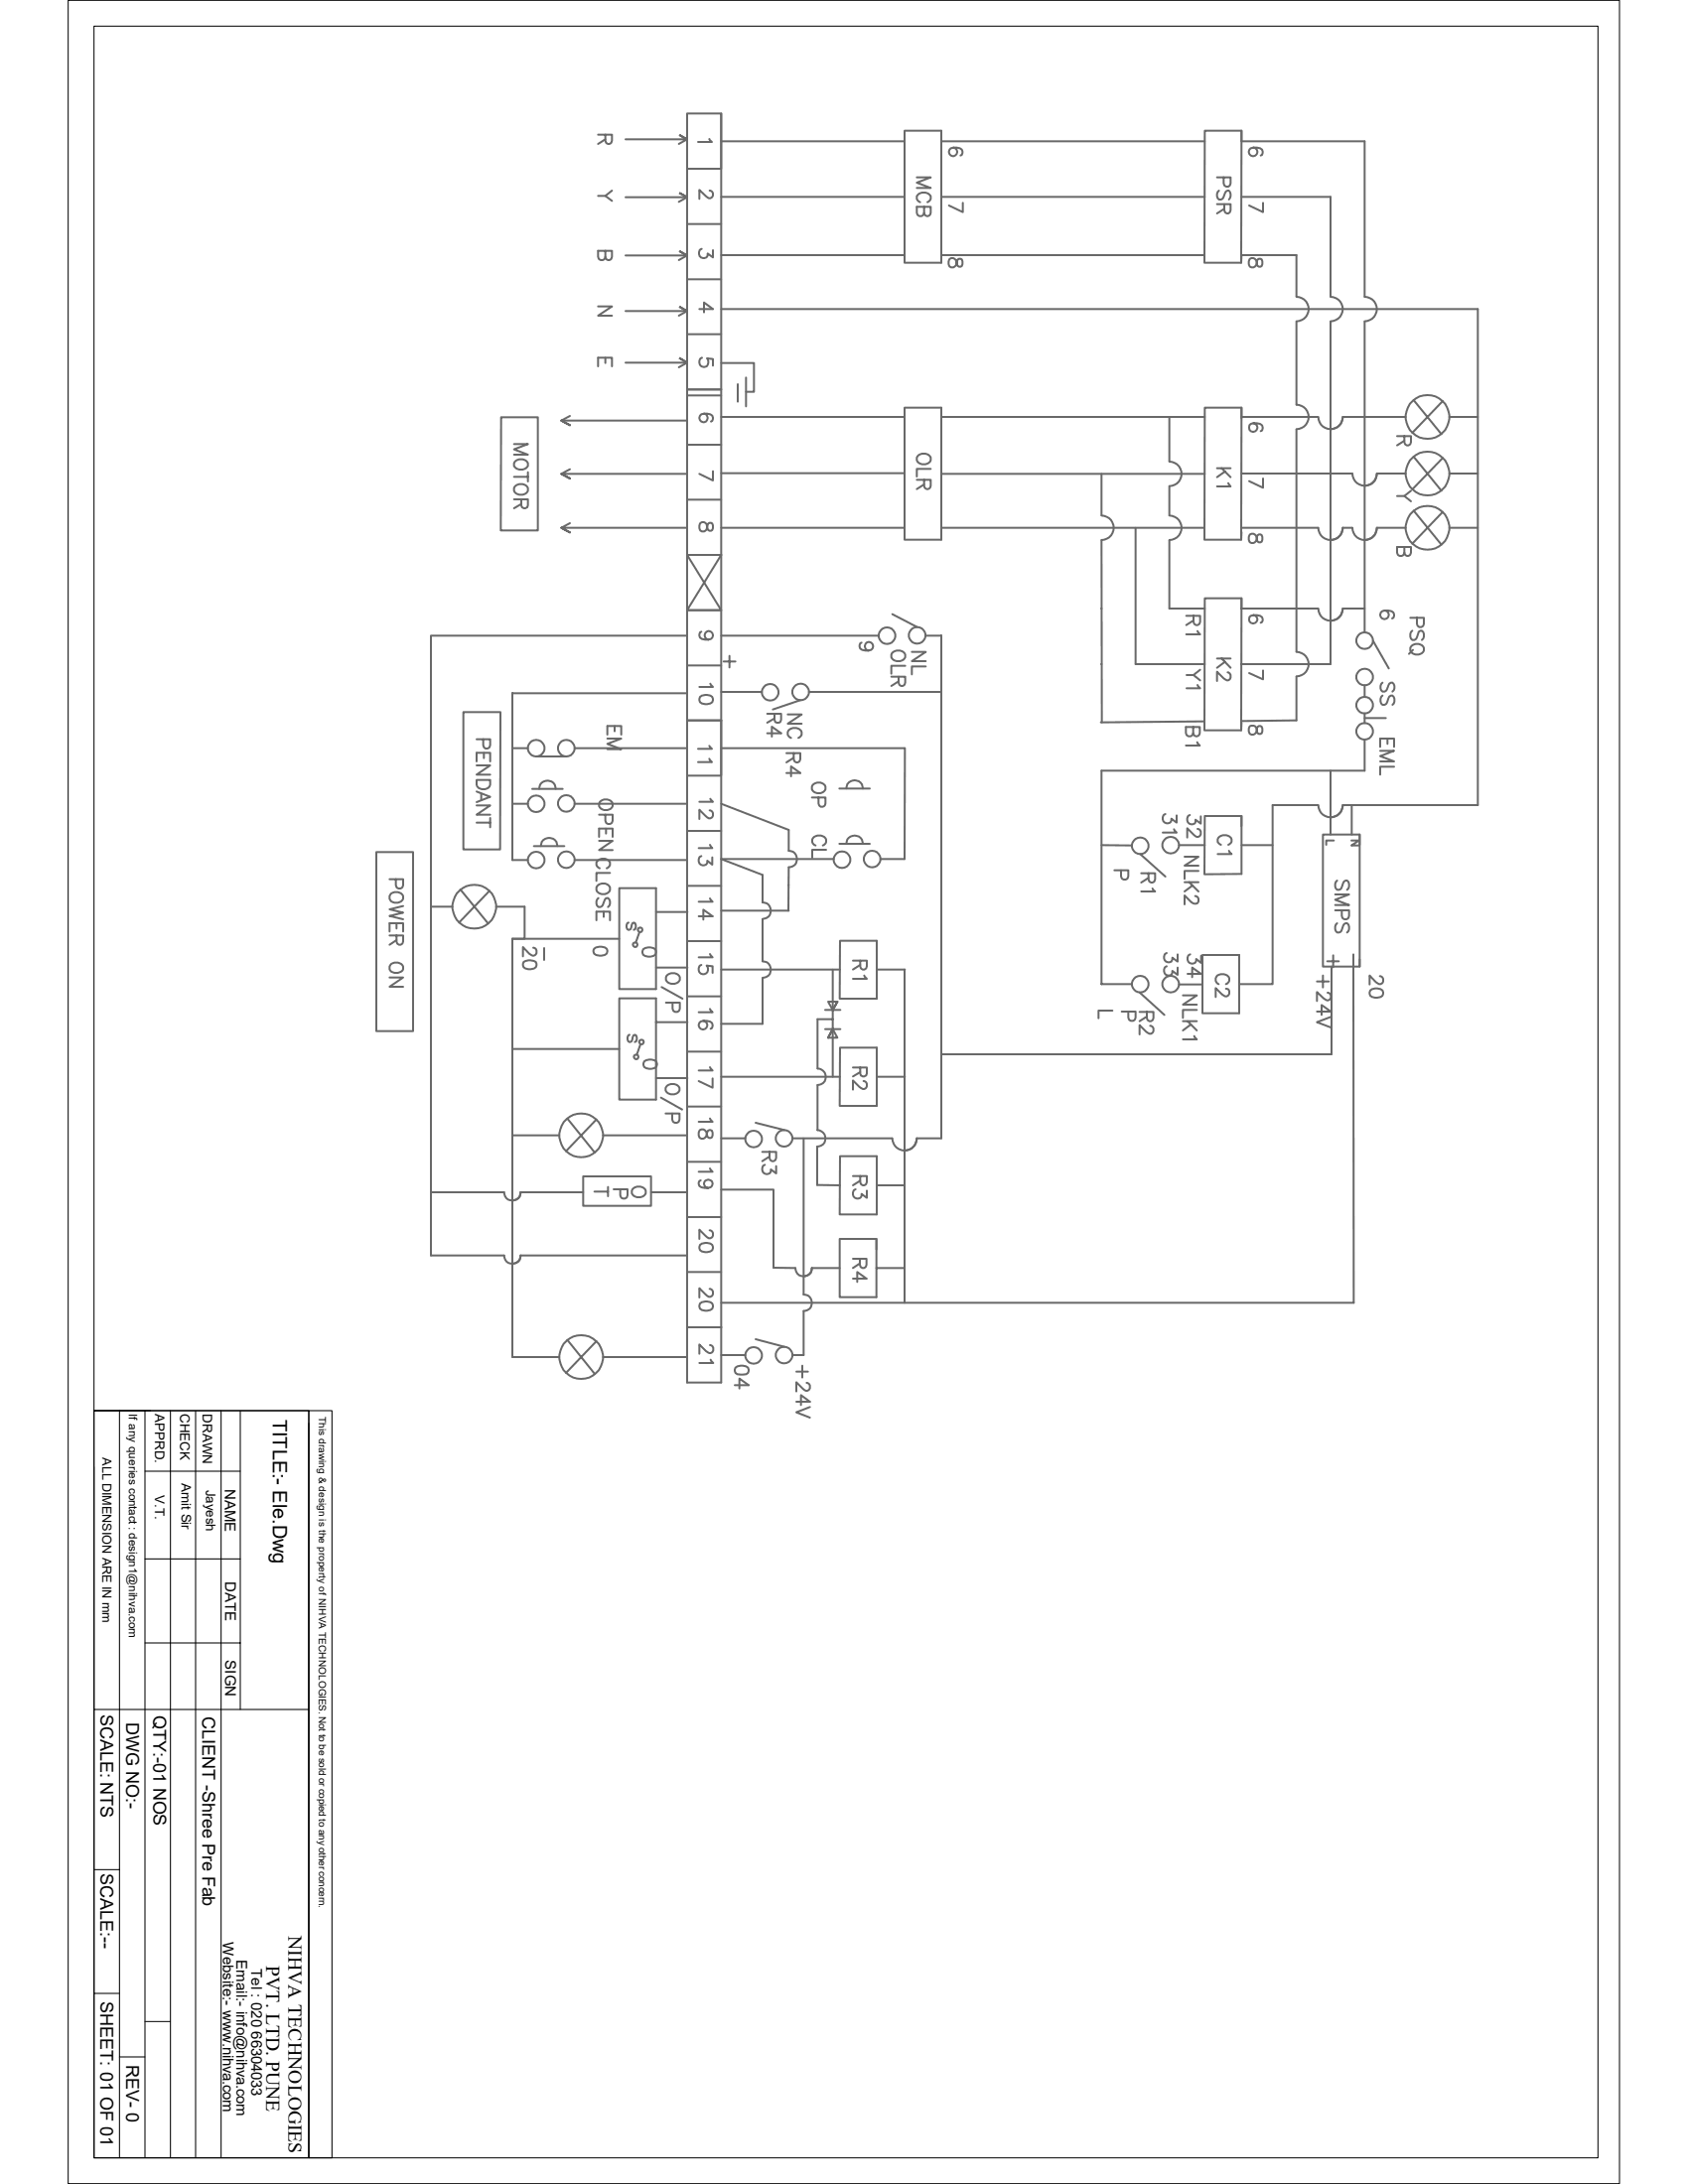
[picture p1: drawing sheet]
<svg xmlns="http://www.w3.org/2000/svg" width="216mm" height="279mm" viewBox="0 0 216 279" stroke-linecap="round" stroke-linejoin="round" font-family="sans-serif">
<g fill="none" stroke="#696969" stroke-width=".25">
<path d="M76.5 17.2h1.8l-.1 1a.41 .41 0 0 1-.7 0l-.1-1M77.4 17.8l-.9 .6M80 17.8h7.9l-1.1-.6 1.1 .6-1.1 .6M87.9 14.5h4.3v77.7h-4.3zM90.7 17.8l.4 .4h-1.8M92.2 14.5v7.1h-4.3M92.2 18.1h23.5M120.4 16.7v16.9M122 18.9a.55 .55 0 0 1 .4 .7 .55 .55 0 0 1-.8 .3 .55 .55 0 0 1 0-.9 1.54 1.54 0 0 1 1.4 .1 .52 .52 0 0 1-.1 .8M154.1 18.1h-33.7v-1.4h-4.7v16.9h4.7v-1h33.7M158.8 16.7l-.1 16.9M160.3 18.9a.55 .55 0 0 1 .5 .7 .55 .55 0 0 1-.9 .3 .55 .55 0 0 1 .1-.9 1.6 1.6 0 0 1 1.4 .1 .52 .52 0 0 1-.2 .8"/>
<path d="M76.5 39.2h1.8l-1.8 1.2h1.8M77.4 32.1l.1 1a.41 .41 0 0 0 .7 0l.1-1h-1.8v.8a.47 .47 0 0 0 .5 .4 .47 .47 0 0 0 .4-.4M77.4 25.1l.9 .6M78.3 24.4l-.9 .7h-.9M80 25.2h7.9l-1.1-.6 1.1 .6-1.1 .6M80 32.7h7.9l-1.1-.6 1.1 .6-1.1 .6M80 39.8h7.9l-1.1-.6 1.1 .6-1.1 .6M87.9 28.7h4.3M87.9 35.7h4.3M89.5 39.5h1.7l-1.2-.8v1.3M89.7 31.8a.61 .61 0 0 0-.2 1 .61 .61 0 0 0 1-.1v-.3l.7 .5v-.9M90.8 24.4l.2 .1a.51 .51 0 0 1-.2 .9l-.3-.1-1-1v1.1"/>
<path d="M92.2 39.5h96.8v63.5h-17.2M92.2 25.2h23.5M92.2 32.6h23.5M117.3 22.7h1.7l-1.7 .7 1.7 .6h-1.7M117.7 25.9a.63 .63 0 0 1-.4-.8 .63 .63 0 0 1 .6-.5 .81 .81 0 0 1 1.1 .8l-.4 .5M118.2 26.5l.1 1a.41 .41 0 0 0 .7 0v-1h-1.7v.7a.47 .47 0 0 0 .4 .5 .47 .47 0 0 0 .5-.5M120.4 25.2h33.7M121.4 33.2a.53 .53 0 0 1 .6-.2 .53 .53 0 0 1 .3 .5l.1 .4a.36 .36 0 0 0 .6 .1 .67 .67 0 0 0-.1-.9h-.2a.97 .97 0 0 0-.4 .9 .49 .49 0 0 1-.6 .2 .49 .49 0 0 1-.4-.4zM123.1 26v1.1l-1.7-.8M155.7 22.7h1.7v.8l-.2 .3a.44 .44 0 0 1-.6-.1l-.1-1M155.7 26.1h1.7l-.1 1a.36 .36 0 0 1-.6 0l-.1-1M155.9 24.4a.74 .74 0 0 0 0 1.1 .48 .48 0 0 0 .6-.3l.2-.5a.36 .36 0 0 1 .2-.3 .36 .36 0 0 1 .4 .2 .85 .85 0 0 1-.1 .9"/>
<path d="M156.6 26.7l-.9 .6M158.8 25.2h11.4v12.7M159.9 33.1a.63 .63 0 0 1 .7 .1 .63 .63 0 0 1 .2 .7 .36 .36 0 0 0 .6 .1 .67 .67 0 0 0-.2-.9l-.3 .1-.1 .2a.63 .63 0 0 1-.2 .6 .63 .63 0 0 1-.7 .1 .78 .78 0 0 1 0-1zM161.5 26v1.1l-1.7-.8M165.8 38a1.57 1.57 0 0 1 1.6 1.5 1.57 1.57 0 0 1-1.6 1.6M165.8 37.9v-5.3h-7l-.1 1h-4.6v-16.9h4.7v1.4h15.7v19.8M170.2 38a1.57 1.57 0 0 1 1.5 1.5 1.57 1.57 0 0 1-1.5 1.6M174.5 38a1.57 1.57 0 0 1 1.6 1.5 1.57 1.57 0 0 1-1.6 1.6M64.1 53.4h4.7v14.5h-4.7zM65.7 56.8h1.8l-1.8 .7 1.8 .7h-1.8M66 58.9a1.05 1.05 0 0 1 1.5 .4 .85 .85 0 0 1-.4 .7 .85 .85 0 0 1-.9 0 .59 .59 0 0 1-.4-.9zM72.9 53.2l-1.1 .6 1.1 .6-1.1-.6h16.1"/>
<path d="M76.5 46.9v-1.1h1.8v1.1M77.4 45.8v.6M80 46.4h7.9l-1.1-.6 1.1 .6-1.1 .6M87.9 42.8h4.3M87.9 56.9h4.3M88 50.6h4.2M89.8 45.8a.62 .62 0 0 0-.3 .9 .62 .62 0 0 0 1 .1 .62 .62 0 0 0-.1-1l.8 .1v.9M90 52.9a.55 .55 0 0 1 .5 .8 .55 .55 0 0 1-.9 .2 .55 .55 0 0 1 .1-.9 1.54 1.54 0 0 1 1.4 .2 .52 .52 0 0 1-.2 .7M92.2 46.4h4.2v3.7h-1M92.2 49.8h-4.3M92.2 53.3h23.5M94.4 49.1v2.3z"/>
<path d="M95.4 48.3v3.7zM117.5 58.2a1.05 1.05 0 0 1 1.5 .3 .86 .86 0 0 1-.4 .9 .86 .86 0 0 1-.9-.1 .61 .61 0 0 1-.5-.5 .61 .61 0 0 1 .3-.6zM119 60h-1.7v1M120.4 53.5v-1.3h-4.7v16.8h4.7v-.9M120.4 52.2v16.8M120.4 53.3h33.7M149.6 53.3v5.7M149.6 59.1a1.57 1.57 0 0 1 1.5 1.5 1.57 1.57 0 0 1-1.5 1.6M155.7 59.9h1.7M156.3 59.9l1.1 1.1M158.8 53.5v-1.3h-4.7v16.8h4.6l.1-.9M158.8 52.2l-.1 16.8"/>
<path d="M158.8 53.3h9.8M160.3 54.1a.55 .55 0 0 1 .5 .8 .55 .55 0 0 1-.9 .2 .55 .55 0 0 1 .1-.9 1.6 1.6 0 0 1 1.4 .2 .52 .52 0 0 1-.2 .8M165.8 41.1v10.7a1.57 1.57 0 0 1 1.6 1.5 1.57 1.57 0 0 1-1.6 1.6M165.8 54.9v28.5M168.6 53.3a1.57 1.57 0 0 0 1.6 1.6 1.57 1.57 0 0 0 1.5-1.6 1.59 1.59 0 0 1-1.5 1.6M170.2 41.1v43.9h-11.4M171.8 53.3h8M174.5 41.1v39.8M178.7 55.8h1.8l-.1 1a.41 .41 0 0 1-.7 0l-.1-1M179.6 56.4l-.9 .6M180.8 51.2l3.6 4.3M180.8 58.4l3.6 4.4"/>
<path d="M184.5 51.3l-3.9 4.1M184.5 58.6l-3.9 4M185.4 53.3h3.6M65.7 61h1.8M65.7 63.9h1.8v.7a.44 .44 0 0 1-.3 .4 .44 .44 0 0 1-.4-.1l-.1-1M66 62.1a1.05 1.05 0 0 1 1.5 .3 .86 .86 0 0 1-.4 .9 .86 .86 0 0 1-.9-.1 .61 .61 0 0 1-.5-.5 .61 .61 0 0 1 .3-.6zM66.7 64.5l-1 .5M67.5 60.4v1.2M72.9 60l-1.1 .6 1.1 .6-1.1-.6h16.1M72.9 66.9l-1.1 .6 1.1 .6-1.1-.6h16.1M87.9 71h4.3l-4.3 7.1h4.3zM87.9 78.1h4.3"/>
<path d="M87.9 63.9h4.3M89.6 66.9a.5 .5 0 0 1 .6-.1 .5 .5 0 0 1 .2 .5l.1 .3a.36 .36 0 0 0 .6 .2 .67 .67 0 0 0-.2-.9h-.1a.85 .85 0 0 0-.4 .8 .49 .49 0 0 1-.5 .3 .49 .49 0 0 1-.4-.4v-.4zM91.2 60.3v1.2l-1.7-.9M92.2 60.5h23.5M92.2 67.5h23.5M114.1 78.6l3.2 1.6M117.3 61.4h1.7v1a.41 .41 0 0 1-.7 0l-.1-1M118.2 62l-.9 .6M120.4 60.6h33.7M120.4 67.5h33.7M140.8 77.9h.1M140.9 66a1.57 1.57 0 0 1 1.6 1.5 1.57 1.57 0 0 1-1.6 1.6"/>
<path d="M140.9 69.1v23.3M140.9 60.6v5.3M145.2 67.5v17.5h8.9M149.6 62.2v3.7M149.6 66a1.57 1.57 0 0 1 1.5 1.5 1.57 1.57 0 0 1-1.5 1.6M149.6 69.1v8.8h4.5M151.7 78.8h1.8l-.1 1a.41 .41 0 0 1-.7 0v-1M152.7 79.4l-1 .6M156.7 60.3l-1 .7M157.1 61.8l.3 .4h-1.7M158.8 76.5l-.1 16.9M158.8 60.6h14.1"/>
<path d="M158.8 67.5h9.8M159.9 68.4a.63 .63 0 0 1 .7 0 .63 .63 0 0 1 .2 .7 .36 .36 0 0 0 .6 .2 .67 .67 0 0 0-.2-.9l-.3 .1-.1 .1a.63 .63 0 0 1-.2 .7 .63 .63 0 0 1-.7 .1 .78 .78 0 0 1 0-1zM160.3 78.7a.53 .53 0 0 1 .5 .7 .53 .53 0 0 1-.9 .2 .53 .53 0 0 1 .1-.8 1.6 1.6 0 0 1 1.4 .2 .47 .47 0 0 1-.2 .7M161.5 61.2v1.2l-1.7-.8M168.6 77.9h-9.8v-1.4h-4.7v16.9h4.6l.1-.9M168.6 77.9a1.57 1.57 0 0 0 1.6 1.5 1.57 1.57 0 0 0 1.5-1.5 1.59 1.59 0 0 1-1.5 1.5M168.6 67.5a1.57 1.57 0 0 0 1.6 1.6 1.57 1.57 0 0 0 1.5-1.6 1.59 1.59 0 0 1-1.5 1.6M171.8 77.9h2.7M171.8 67.5h1.1M173 67.5a1.57 1.57 0 0 0 1.5 1.6 1.57 1.57 0 0 0 1.6-1.6 1.59 1.59 0 0 1-1.6 1.6M173 60.6a1.57 1.57 0 0 0 1.5 1.5 1.57 1.57 0 0 0 1.6-1.5 1.59 1.59 0 0 1-1.6 1.5M176.1 60.6h3.7"/>
<path d="M176.1 67.5h3.7M177.1 78.1a.55 .55 0 0 1 .5 .8 .55 .55 0 0 1-.9 .2 .55 .55 0 0 1 .1-.9 1.6 1.6 0 0 1 1.4 .2 .52 .52 0 0 1-.1 .7M179.6 70l.1 1a.41 .41 0 0 0 .7 0l.1-1h-1.8v.7a.47 .47 0 0 0 .5 .4 .47 .47 0 0 0 .4-.4M179.6 63.5l.9 .6M180.4 79h1.7v.8a.46 .46 0 0 1-.6 .4l-.2-.1-.1-.3v-.8M180.5 62.8l-.9 .7h-.9M180.8 65.3l3.6 4.4M184.5 65.5l-3.9 4.1M185.4 60.6h3.6M185.4 67.5h3.6M59.3 91.1h4.7v17.6h-4.7zM61 99.8h1.7v.6a.92 .92 0 0 1-.9 .6 .92 .92 0 0 1-.8-.6z"/>
<path d="M61 94.6h1.7v.7a.46 .46 0 0 1-.6 .5l-.2-.2-.1-.3v-.7M61 97.4v-1.1h1.7v1.1M61 97.9h1.7l-1.7 1.2h1.7M61.9 96.3v.7M65.5 95.7h2M68.6 96.8h3.8M73.5 95.7h14.4M77.7 94v-1.1h1.8v1.1M77.7 94.5h1.8l-1.8 .7 1.8 .6h-1.8M78.6 92.9v.7M87.9 88.7h-22.4v21.3h2M87.9 92.2h4.3v77.6h-4.3z"/>
<path d="M87.9 81.3h-32.8v79.3h9.4a1.06 1.06 0 0 0 1 1.1 1.06 1.06 0 0 0 1.1-1.1M87.9 85.1h4.3M89.5 89.2a1.32 1.32 0 0 1 1.6 0 .58 .58 0 0 1-.3 .8 1.4 1.4 0 0 1-1.3-.2v-.2zM89.7 80.8a.52 .52 0 0 0-.2 .8 1.32 1.32 0 0 0 1.6 0 .55 .55 0 0 0-.2-.8 .55 .55 0 0 0-.8 .3 .55 .55 0 0 0 .5 .7M90.7 95.4l.4 .4h-1.8M90.7 97.1l.4 .4h-1.8M90.8 87.5l.4 .4h-1.7M92.2 92.2v7h-4.3M92.2 81.3h20.2M92.2 88.5h5.3M92.2 95.7h23.5M92.5 84.6h1.6"/>
<path d="M93.3 83.9v1.5M98.1 91.3h1.8v.8l-.2 .3-.3 .1-.3-.2v-1M98.1 93.8h1.8l-1.2-.8v1.2M99.1 91.9l-1 .6M100.6 96.4h1.8l-.1 1a.41 .41 0 0 1-.7 0l-.1-1M100.6 98.9h1.8l-1.2-.9v1.3M100.8 91.4h1.7l-1.7 1.2h1.7M101.2 94.4a.65 .65 0 0 1-.5-.7 .65 .65 0 0 1 .7-.6 .78 .78 0 0 1 .9 .2 .78 .78 0 0 1 .1 .8l-.3 .3M101.5 96.9l-.9 .6M102.4 89.6l-3.6 1.2M103.5 88.5h16.9M110.2 82.2a.52 .52 0 0 0-.2 .8 1.32 1.32 0 0 0 1.6 0 .55 .55 0 0 0-.3-.8 .55 .55 0 0 0-.7 .3 .55 .55 0 0 0 .5 .7"/>
<path d="M114 86.6h1.8l-.1 1a.41 .41 0 0 1-.7 0l-.1-1M114.3 83.4a1.05 1.05 0 0 1 1.5 .3 .86 .86 0 0 1-.5 .8 .86 .86 0 0 1-.9 0 .61 .61 0 0 1-.4-.5 .61 .61 0 0 1 .3-.6zM114.9 87.2l-.9 .6M115.7 95.7v14.2h-3.1M115.8 85.2h-1.8v1M116.6 83.4h1.8l-1.8 1.2h1.8M118.4 81.3h2v64.3h-3.1M118.4 85.3h-1.8v1M140.8 85h.1M152.6 93l.1 1a.41 .41 0 0 0 .7 0l.1-1h-1.8v.8a.47 .47 0 0 0 .4 .4 .47 .47 0 0 0 .5-.4M152.7 86.4l.8 .6M153.1 95l.4 .4h-1.8"/>
<path d="M153.2 80.7l.3 .5h-1.8M153.2 87.6l.3 .5h-1.7M153.5 85.7l-.8 .7h-.9M154.1 92.3l-13.3 .1M155.7 84.2h1.7M156.3 84.2l1.1 1.2M156.7 84.7l-1 .7M157 86l.3 .2 .1 .5a.41 .41 0 0 1-.6 .3l-1.1-1.1v1.2M159.9 92.9a.63 .63 0 0 1 .7 .1 .63 .63 0 0 1 .2 .6 .36 .36 0 0 0 .6 .2 .67 .67 0 0 0-.2-.9l-.3 .1-.1 .1a.63 .63 0 0 1-.2 .7 .63 .63 0 0 1-.7 .1 .78 .78 0 0 1 0-1zM161.5 85.8v1.1l-1.7-.8M165.8 83.4a1.57 1.57 0 0 1 1.6 1.6 1.57 1.57 0 0 1-1.6 1.5M165.8 86.6v5.6h-7"/>
<path d="M170.2 98.6v8.2M174.5 91.9h2.7M174.5 87.7v1.5M174.5 91.3v1.2M174.5 94.6v4h-33.6v27.3h3.9M175.6 82l2 3.5M176.5 95.5v-1h1.8v1M176.5 96.1h1.8l-1.8 .6 1.8 .7h-1.8M176.8 87.3a.74 .74 0 0 0 0 1.2 .48 .48 0 0 0 .6-.4l.2-.4a.38 .38 0 0 1 .3-.3 .38 .38 0 0 1 .4 .1 .77 .77 0 0 1-.2 1M176.8 89a.78 .78 0 0 0 0 1.2 .48 .48 0 0 0 .6-.4l.2-.5a.38 .38 0 0 1 .3-.3 .38 .38 0 0 1 .4 .2 .82 .82 0 0 1-.2 1M177.5 94.5v.7M178.3 98.1h-1.8v1"/>
<path d="M180.6 82.5a.9 .9 0 0 1 1-.1 .9 .9 0 0 1 .5 .8 .98 .98 0 0 1-1.7 0v-.3zM180.6 80.7a.78 .78 0 0 0 0 1.2 .48 .48 0 0 0 .6-.4l.2-.5a.38 .38 0 0 1 .5-.3 .78 .78 0 0 1 0 1.2M180.7 83.1l-.5 .6M48.1 109h4.7v22.9h-4.7zM49.8 119.2v-1.1h1.8v1.1M49.8 112.5h1.8v.7a.47 .47 0 0 1-.5 .5 .47 .47 0 0 1-.5-.5v-.7M49.8 119.7h1.8l-.1 1a.41 .41 0 0 1-.7 0l-.1-1M50 114.3a1.05 1.05 0 0 1 1.6 .3 .86 .86 0 0 1-.5 .9 .86 .86 0 0 1-.9-.1 .65 .65 0 0 1-.2-1.1zM50.7 118.1v.7M51.6 115.9l-1.8 .4 1.8 .5-1.8 .4 1.8 .4M55.1 116h2.8M58.9 113.8l3.5 4.4"/>
<path d="M61 101.3l1.7 .6-1.7 .7M61 103h1.7l-1.7 1.2h1.7M61 105.2h1.7M61.6 101.5v.9M62.6 114l-3.9 4M62.7 104.6v1.2M63.5 116h3.6v4.1h-1.6M65.5 102.8h2M68.1 100.9h3.9M68.3 108.2h3.9M69 100.9a1.06 1.06 0 0 1 1-1 1.06 1.06 0 0 1 1.1 1M69.2 108.2a1.06 1.06 0 0 1 1-1 1.06 1.06 0 0 1 1.1 1"/>
<path d="M73.5 110h14.4M73.5 102.8h14.4M76.3 117.7v-1.1h1.7v1.1M76.5 114.9a.74 .74 0 0 0 0 1.1 .48 .48 0 0 0 .6-.3 .94 .94 0 0 1 .5-.8h.2a.74 .74 0 0 1 0 1.1M76.5 113.2a.9 .9 0 0 1 1-.1 .9 .9 0 0 1 .5 .8 .97 .97 0 0 1-.8 .5 .97 .97 0 0 1-.9-.5v-.4zM76.6 107.1v-1.1h1.8v1.1M76.6 107.6h1.8l-1.8 1.2h1.8M76.6 104.2h1.8v.8a.47 .47 0 0 1-.5 .4 .47 .47 0 0 1-.5-.4v-.8M76.7 111.1a.63 .63 0 0 1-.4-.7 .63 .63 0 0 1 .7-.5 .8 .8 0 0 1 1 .8l-.4 .4M76.9 102.4a.9 .9 0 0 1 .9-.1 .9 .9 0 0 1 .6 .8 .98 .98 0 0 1-1.8 0v-.3zM77.2 116.6v.7M77.5 106v.6"/>
<path d="M78 111.7h-1.7v1M79.2 113.6h4.7v12.9h-4.7zM80.4 118a.5 .5 0 0 0-.3 .5 .5 .5 0 0 0 .4 .5l.2-.3 .2-.6 .2-.1a.54 .54 0 0 1 0 1M81.8 119.3l-.5 1.3M83.9 116.7h4M87.9 106.3h4.3M87.9 113.3h4.3M89.4 117.2h1.7l-1.1-.8v1.2M89.7 109.5a.61 .61 0 0 0-.2 1 .61 .61 0 0 0 1-.1v-.3l.6 .5v-.9M90.8 103.7l.3 .1 .1 .6a.48 .48 0 0 1-.4 .3 .48 .48 0 0 1-.5-.3l-.8-.8v1.2M90.8 108.1l.3 .4h-1.7M90.8 114.9l.3 .5h-1.7"/>
<path d="M90.8 102.2l.4 .4h-1.7M92.2 102.8l8.7 3.4v2.6a1.06 1.06 0 0 1 1 1.1 1.06 1.06 0 0 1-1 1.1l-.1 5.5M92.2 116.5h8.7M97.5 117.6v5.4a1.06 1.06 0 0 1 1.1 1 1.06 1.06 0 0 1-1.1 1.1M100.8 113.2h.1M103.8 102h1.8v.8a.46 .46 0 0 1-.6 .4l-.2-.2-.1-.2v-.8M104.1 100.3a.9 .9 0 0 1 1-.2 .9 .9 0 0 1 .5 .9 .97 .97 0 0 1-.9 .5 .97 .97 0 0 1-.9-.5v-.4zM104.3 108.2a.65 .65 0 0 1-.4-.8 .65 .65 0 0 1 .7-.5 .78 .78 0 0 1 .8 .2 .78 .78 0 0 1 .2 .8l-.4 .3M105.7 108.7h-1.8v1M106.6 109.9h-14.4l5.3 2v3.5a1.06 1.06 0 0 1 1.1 1.1 1.06 1.06 0 0 1-1.1 1.1M107.4 100.9h3.9M107.4 107.9h3.9"/>
<path d="M108.2 100.9a1.06 1.06 0 0 1 1.1-1.1 1.06 1.06 0 0 1 1.1 1.1M108.2 107.9a1.06 1.06 0 0 1 1.1-1 1.06 1.06 0 0 1 1.1 1M140.9 108.1l3.9 .1M142.5 111.3h1.8v.8a.47 .47 0 0 1-.5 .4 .47 .47 0 0 1-.4-.4v-.8M145.8 109.3l3.3 2.8M146 111.7h1.7v1a.41 .41 0 0 1-.7 0l-.1-1M146.9 112.3l-.9 .6M147.4 113.7l.3 .3h-1.7M149.1 104.1a.61 .61 0 0 0-.3 1 .61 .61 0 0 0 1-.1v-.3l.7 .5v-.9M150.2 106.1l.3 .4h-1.8M150.8 108.1h3.3M151.5 109.6h1.8l-1.8 1.1h1.8"/>
<path d="M151.5 112.9h1.8M152.1 112.9l1.2 1.1M152.2 104.3a.62 .62 0 0 0-.3 .9 .62 .62 0 0 0 1 .1v-.4l.7 .5v-1M152.5 113.3l-1 .7M152.9 114.6l.3 .2 .1 .5a.54 .54 0 0 1-.9 .1l-.9-.8v1.1M153.2 106l.3 .2 .1 .5a.48 .48 0 0 1-.4 .4 .48 .48 0 0 1-.5-.3l-.9-.8v1.1M153.3 111.4h-1.8v1M156.2 108.1a.59 .59 0 0 1-.4-.9 1.03 1.03 0 0 1 1.7 .2 .61 .61 0 0 1-.4 .7M157.2 108.8l.3 .5h-1.8M158.8 108.1h4M158.8 104.4v7.4h-4.7v-7.4h4.7v1.3M168.6 103h-5.8v22.9h-4.3"/>
<path d="M168.6 103a1.57 1.57 0 0 0 1.6 1.6 1.57 1.57 0 0 0 1.5-1.6 1.59 1.59 0 0 1-1.5 1.6M170.6 107.5h-1v.6M170.8 114.4h1.8l-1.8 .7 1.8 .7h-1.8M170.8 116.5h1.8v.7a.47 .47 0 0 1-.5 .4 .47 .47 0 0 1-.5-.4v-.7M171 112.6a.78 .78 0 0 0 0 1.2 .48 .48 0 0 0 .6-.3l.2-.5a.38 .38 0 0 1 .3-.3 .38 .38 0 0 1 .4 .1 .82 .82 0 0 1-.2 1M171 118.1a.78 .78 0 0 0 0 1.2 .48 .48 0 0 0 .6-.3l.2-.6a.38 .38 0 0 1 .3-.3 .38 .38 0 0 1 .4 .2 .82 .82 0 0 1-.2 1M172.8 107.5h1l-1 .7h1M172.9 103v3.8M173.9 108.1v-1.3h-4.7v16.9h4.7v-1M173.9 106.8v16.9M49.8 125.1h1.8l-1.8 1.1h1.8M50 123.3a1.05 1.05 0 0 1 1.6 .4v.3a1.02 1.02 0 0 1-1.8 0v-.3z"/>
<path d="M50.7 120.3l-.9 .6M65.5 120.1v53.5h6M65.5 120.1h13.7M65.5 134.2h13.7M67 123.1a1.51 1.51 0 0 1 1.5 0 .58 .58 0 0 1-.2 .8 1.37 1.37 0 0 1-1.3-.2l-.1-.2zM68.2 121.2l.3 .2 .1 .5a.43 .43 0 0 1-.7 .3l-1-1v1.1M69.6 121.3v1.5M76 121.4a1.37 1.37 0 0 1 1.6 0 .54 .54 0 0 1-.3 .8 1.47 1.47 0 0 1-1.3-.2l-.1-.2zM79.2 127.7h4.7v13h-4.7zM80.5 132.4a.5 .5 0 0 0-.3 .5 .5 .5 0 0 0 .4 .4l.3-.2 .1-.6 .2-.1a.54 .54 0 0 1 0 .9M81.9 133.6l-.5 1.3M82.3 121.5a1.32 1.32 0 0 1 1.5 0 .58 .58 0 0 1-.2 .8 1.4 1.4 0 0 1-1.3-.2l-.1-.2z"/>
<path d="M82.4 135.8a1.32 1.32 0 0 1 1.5 0 .58 .58 0 0 1-.2 .9 1.4 1.4 0 0 1-1.3-.2l-.1-.3zM83.9 123.8h4M83.9 130.8h4M83.9 137.9h4M84.6 126.3l2.7 1.5M85.2 128.3h1.8v.7a.47 .47 0 0 1-.5 .5 .47 .47 0 0 1-.5-.5v-.7M85.4 138.9a.92 .92 0 0 1 .9-.2 .92 .92 0 0 1 .6 .8 1.01 1.01 0 0 1-1.8 0v-.3zM85.4 124.7a1.05 1.05 0 0 1 1.6 .3 .86 .86 0 0 1-.5 .8 .86 .86 0 0 1-.9 0 .61 .61 0 0 1-.4-.5 .61 .61 0 0 1 .2-.6zM87.9 120.4h4.3M87.9 127.5h4.3M87.9 134.5h4.3M89.7 123.4a.63 .63 0 0 0-.2 1 .63 .63 0 0 0 .9 .1 .63 .63 0 0 0 0-1l.7 .1v.9"/>
<path d="M90 130.6a.55 .55 0 0 1 .4 .8 .55 .55 0 0 1-.8 .2 .55 .55 0 0 1 0-.9 1.6 1.6 0 0 1 1.5 .2 .52 .52 0 0 1-.2 .7M90.8 122l.3 .5h-1.7M90.8 129.1l.3 .4h-1.7M90.8 136.5l.3 .4h-1.7M91.1 138v1.1l-1.7-.8M92.2 124h15.2M92.2 137.8h15.2M97.5 125.1v5.9h-5.3M105.5 129.2h2M105.5 131.7h2M106.5 130.4h-1.9v6.3a1.06 1.06 0 0 1 1 1.1 1.06 1.06 0 0 1-1 1v5.8M106.5 124v13.8"/>
<path d="M106.5 131.7l-.6 1.1 .6-1.1 .6 1.1h-1.2M107.1 128.1h-1.2l.6 1.1 .6-1.1-.6 1.1M109.1 136.6h1.8v.7a.44 .44 0 0 1-.3 .4 .44 .44 0 0 1-.5-.1l-.1-1M109.1 122.9h1.8l-.1 1a.41 .41 0 0 1-.7 0l-.1-1M110 137.2l-.9 .5M110 123.4l-.9 .6M110.4 138.3l.4 .2 .1 .5a.43 .43 0 0 1-.7 .2l-1.1-1v1.2M110.5 124.8l.4 .4h-1.8M112.1 134v7.5h-4.7v-7.5h4.7v1.4M112.1 120.4v7.4h-4.7v-7.4h4.7v1.3M112.1 124h3.6M112.1 137.8h3.6"/>
<path d="M115.7 124v42.7M142.3 129.3h-1.8v1M143.5 129.4h1.7v.8a.47 .47 0 0 1-.4 .4 .47 .47 0 0 1-.5-.4v-.8M145.8 127l3.1 2.8M145.8 129.5h1.7l-.1 1a.41 .41 0 0 1-.6 0l-.1-1M146.7 130l-.9 .6M147.1 131.2l.3 .2 .1 .5a.43 .43 0 0 1-.6 .3l-1.1-1.1v1.2M149.2 121.9a.61 .61 0 0 0-.3 .9 .61 .61 0 0 0 1 .1v-.4l.7 .5v-.9M149.2 123.6a.61 .61 0 0 0-.3 .9 .61 .61 0 0 0 1 .1v-.4l.7 .5v-.9M150.8 125.9h3M151.3 127.3h1.8l-1.8 1.2h1.8M151.3 130.6h1.8"/>
<path d="M151.9 124.6h1.7l-1.1-.8v1.2M151.9 130.6l1.2 1.2M152.2 122.1a.61 .61 0 0 0-.2 1 .61 .61 0 0 0 1-.2v-.2l.6 .5v-.9M152.3 131.1l-1 .7M152.7 132.5l.4 .5h-1.8M153.1 129.2h-1.8v1M155.9 125.9a.66 .66 0 0 1-.4-.7 .66 .66 0 0 1 .6-.6 .78 .78 0 0 1 .9 .2 .78 .78 0 0 1 .1 .8l-.3 .3M156.8 126.5a.35 .35 0 0 1 .4 .3v.3a.43 .43 0 0 1-.7 .3l-1-1v1.2M158.5 122.2v7.4h-4.7v-7.4h4.7v1.3M168.4 125.6h1.6M168.4 129.4h1.8l-1.2-.8v1.2M169.2 124.8v1.5"/>
<path d="M169.8 123h1.4M169.8 127l.3 .1a.51 .51 0 0 1-.2 .9h-.2l-.4-.3-.9-.8v1.2M170.2 130.1l-1.8 .7 1.8 .6M170.3 123.7v11.2h-49.9M170.5 122.2v1.5M173.1 123.7v43h-80.9M173.1 122.1v1.5M175.3 126.7a1.3 1.3 0 0 1 1.5 0 .58 .58 0 0 1-.2 .9 1.37 1.37 0 0 1-1.3-.2l-.1-.3zM176.5 124.9l.3 .2 .1 .5a.43 .43 0 0 1-.7 .2l-1-1v1.1M65.5 145.2h6M66.6 152.5h8M66.6 152.5a1.02 1.02 0 0 1-1.1 1.1"/>
<path d="M66.6 152.5a1.06 1.06 0 0 1-1.1 1.1 1.06 1.06 0 0 1-1-1.1h-9.4M72.6 143.1l3.5 4.3M74.3 145.2h.1M74.6 150.5h8.7v3.8h-8.7zM76 152.4h1.8M76.3 143.2l-3.9 4.1M77.1 145.2h10.8M77.8 151.8v1.2M78.5 152.1h1.8v.8a.47 .47 0 0 1-.5 .4 .47 .47 0 0 1-.5-.4v-.8M81.1 152a1.05 1.05 0 0 1 1.5 .3 .86 .86 0 0 1-.4 .8 .86 .86 0 0 1-1 0 .61 .61 0 0 1-.4-.5 .61 .61 0 0 1 .3-.6zM83.3 152.5h4.6M84.5 140.4l2.7 1.5"/>
<path d="M85.1 142.5h1.8v.7a.47 .47 0 0 1-.5 .5 .47 .47 0 0 1-.4-.5v-.7M87.9 155.7h4.3M87.9 141.6h4.3M87.9 148.6h4.3M89.5 144.7a.53 .53 0 0 1 .5-.2 .53 .53 0 0 1 .4 .5l.1 .3a.36 .36 0 0 0 .6 .2 .67 .67 0 0 0-.2-.9h-.2a.97 .97 0 0 0-.4 .8 .49 .49 0 0 1-.5 .3 .49 .49 0 0 1-.4-.5zM89.5 159.3a1.32 1.32 0 0 1 1.6 0 .58 .58 0 0 1-.3 .8 1.4 1.4 0 0 1-1.3-.2v-.2zM89.6 151a.47 .47 0 0 0-.1 .7 1.37 1.37 0 0 0 1.6 0 .53 .53 0 0 0-.3-.7 .53 .53 0 0 0-.7 .3 .53 .53 0 0 0 .5 .7M90.8 157.4l.3 .2 .1 .5a.48 .48 0 0 1-.4 .3 .48 .48 0 0 1-.5-.2l-.8-.9v1.2M90.8 143.1l.3 .4h-1.7M90.8 149.5l.3 .4h-1.7M92.2 145.6h3.1M92.2 152.2h6.7v10h2.8a1.06 1.06 0 0 0 1.1 1.1 1.06 1.06 0 0 0 1-1.1"/>
<path d="M96.6 143.6l3.7 1M97.5 147.4h1.8l-.1 1a.41 .41 0 0 1-.7 0l-.1-1M97.8 149a.61 .61 0 0 0-.2 1 .61 .61 0 0 0 1-.1v-.3l.7 .5v-.9M98.4 148l-.9 .5M101.3 145.6h12.8M102.8 145.6v20a1.06 1.06 0 0 1 1 1.1 1.06 1.06 0 0 1-1 1v5.7h-1.5M104.5 144.6a1.06 1.06 0 0 1 1.1 1 1.06 1.06 0 0 1-1.1 1.1v4.9h2.9M107.4 147.9h4.7v7.5h-4.7zM109.1 150.5h1.8l-.1 1a.41 .41 0 0 1-.7 0l-.1-1M109.4 152.1a.61 .61 0 0 0-.2 1 .61 .61 0 0 0 1-.1v-.3l.7 .5v-.9M110 151l-.9 .6M112.1 158.5v7.4h-4.7v-7.4h4.7v1.4"/>
<path d="M112.1 151.6h3.6M114.1 145.6a1.57 1.57 0 0 0 1.6 1.6 1.57 1.57 0 0 0 1.6-1.6 1.59 1.59 0 0 1-1.6 1.6M66.6 160.6h21.3M66.6 160.6a1.02 1.02 0 0 1-1.1 1.1M72.6 171.4l3.5 4.4M74.3 173.6h.1M76.3 171.6l-3.9 4M77.1 173.6h10.8M87.9 169.8h4.3v7.1h-4.3zM87.9 162.7h4.3M89.5 166.8a1.32 1.32 0 0 1 1.6 0 .58 .58 0 0 1-.3 .8 1.4 1.4 0 0 1-1.3-.2v-.2zM90.8 164.9l.3 .2 .1 .5a.48 .48 0 0 1-.4 .3 .48 .48 0 0 1-.5-.2l-.8-.9v1.2"/>
<path d="M90.8 172.1l.3 .2 .1 .5a.43 .43 0 0 1-.6 .2l-1.1-1v1.2M90.9 173.9l.3 .5h-1.7M92.2 173.4h3.1M94 177.2h1.8l-1.2-.8v1.2M94.1 175a1.37 1.37 0 0 1 1.6 0 .58 .58 0 0 1-.3 .8 1.91 1.91 0 0 1-1.3-.2l-.1-.2zM96.6 171.3l3.7 1M101.9 179.3h1.7l-1.2-.8v1.2M101.9 175.5h1.4M102.6 174.7v1.5M103.2 176.9l.3 .2 .1 .5a.48 .48 0 0 1-.4 .3 .48 .48 0 0 1-.5-.2l-.8-.9v1.2M103.8 162.2a1.02 1.02 0 0 1-1 1.1M103.8 162.2h3.6"/>
<path d="M109.1 161h1.7l-.1 1.1a.41 .41 0 0 1-.6 0l-.1-1.1M109.1 163.6h1.7l-1.2-.9v1.3M110 161.6l-.9 .6M112.1 162.2h3.6M103.6 180l-1.7 .7 1.7 .7"/>
<circle cx="182.6" cy="53.3" r="2.8"/>
<circle cx="182.6" cy="67.5" r="2.8"/>
<circle cx="182.6" cy="60.6" r="2.8"/>
<circle cx="68.6" cy="95.7" r="1.06"/>
<circle cx="72.4" cy="95.7" r="1.06"/>
<circle cx="98.5" cy="88.6" r="1.06"/>
<circle cx="102.4" cy="88.5" r="1.06"/>
<circle cx="113.5" cy="81.3" r="1.06"/>
<circle cx="117.3" cy="81.3" r="1.06"/>
<circle cx="174.5" cy="86.6" r="1.06"/>
<circle cx="174.5" cy="90.2" r="1.06"/>
<circle cx="174.5" cy="93.6" r="1.06"/>
<circle cx="174.5" cy="82" r="1.06"/>
<circle cx="60.6" cy="116" r="2.8"/>
<circle cx="68.6" cy="102.8" r="1.06"/>
<circle cx="68.6" cy="110" r="1.06"/>
<circle cx="72.4" cy="110" r="1.06"/>
<circle cx="72.4" cy="102.8" r="1.06"/>
<circle cx="81.9" cy="119" r=".3"/>
<circle cx="107.7" cy="110" r="1.06"/>
<circle cx="111.6" cy="109.9" r="1.06"/>
<circle cx="145.8" cy="108.2" r="1.06"/>
<circle cx="149.7" cy="108.1" r="1.06"/>
<circle cx="81.2" cy="120.9" r=".3"/>
<circle cx="81.4" cy="135.2" r=".3"/>
<circle cx="82" cy="133.3" r=".3"/>
<circle cx="145.8" cy="125.9" r="1.06"/>
<circle cx="149.7" cy="125.9" r="1.06"/>
<circle cx="74.3" cy="145.2" r="2.8"/>
<circle cx="96.4" cy="145.7" r="1.06"/>
<circle cx="100.3" cy="145.6" r="1.06"/>
<circle cx="74.3" cy="173.6" r="2.8"/>
<circle cx="96.4" cy="173.4" r="1.06"/>
<circle cx="100.3" cy="173.4" r="1.06"/>
</g>
<g fill="none" stroke="#000" stroke-width=".13">
<path d="M8.7 0h198.4v279.4h-198.4zM12 3.3h192.4v272.8h-192.4zM12 180.5h27.5v95.6h-27.5zM12 187.7v88.4M12 180.5h27.5M15.3 180.5v95.6M18.5 199.4h12.2M18.5 188.2h12.2M18.5 180.5v95.6M21.8 180.5v95.6M25 180.5v95.6M28.3 180.5v95.6"/>
<path d="M30.7 180.5v38.2M39.5 180.5h3v95.6h-3zM39.5 182.1v36.6M12 218.7h27.5v57.4M18.5 210.2h12.2M12 239.2h3.3M12 255h3.3M18.5 258.6h3.3M15.3 263.1h3.2"/>
</g>
<g font-size="2.5">
<text x="34.9" y="181.6" transform="rotate(90 34.9 181.6)">TITLE:- Ele.Dwg</text>
<text x="34" y="251.4" transform="rotate(90 34 251.4)">PVT. LTD. PUNE</text>
<text x="36.9" y="247.6" transform="rotate(90 36.9 247.6)">NIHVA TECHNOLOGIES</text>
</g>
<g font-size="2.3">
<text x="12.9" y="219.3" transform="rotate(90 12.9 219.3)">SCALE: NTS</text>
<text x="16.1" y="220.4" transform="rotate(90 16.1 220.4)">DWG NO:-</text>
<text x="19.6" y="219.5" transform="rotate(90 19.6 219.5)">QTY:-01 NOS</text>
<text x="25.9" y="219.6" transform="rotate(90 25.9 219.6)">CLIENT -Shree Pre Fab</text>
<text x="12.9" y="239.6" transform="rotate(90 12.9 239.6)">SCALE:--</text>
<text x="12.9" y="256" transform="rotate(90 12.9 256)">SHEET: 01 OF 01</text>
<text x="16.1" y="264.2" transform="rotate(90 16.1 264.2)">REV- 0</text>
</g>
<g font-size="1.9">
<text x="28.7" y="190.5" transform="rotate(90 28.7 190.5)">NAME</text>
<text x="28.8" y="202.3" transform="rotate(90 28.8 202.3)">DATE</text>
<text x="28.8" y="212.4" transform="rotate(90 28.8 212.4)">SIGN</text>
<text x="28.5" y="248.5" transform="rotate(90 28.5 248.5)">Website:- www.nihva.com</text>
<text x="30.2" y="250.7" transform="rotate(90 30.2 250.7)">Email:- info@nihva.com</text>
<text x="32.1" y="251.8" transform="rotate(90 32.1 251.8)">Tel : 020 66304033</text>
</g>
<g font-size="1.7">
<text x="19.9" y="180.9" transform="rotate(90 19.9 180.9)">APPRD.</text>
<text x="23.1" y="180.8" transform="rotate(90 23.1 180.8)">CHECK</text>
<text x="26" y="180.9" transform="rotate(90 26 180.9)">DRAWN</text>
<text x="19.9" y="191.3" transform="rotate(90 19.9 191.3)">V.T.</text>
<text x="23.2" y="189.7" transform="rotate(90 23.2 189.7)">Amit Sir</text>
<text x="26.4" y="190.6" transform="rotate(90 26.4 190.6)">Jayesh</text>
</g>
<text font-size="1.6" x="13.1" y="186.5" transform="rotate(90 13.1 186.5)">ALL DIMENSION ARE IN mm</text>
<text font-size="1.5" x="16.5" y="180.8" transform="rotate(90 16.5 180.8)">If any queries contact : design1@nihva.com</text>
<text font-size="1.3" x="40.8" y="181.2" transform="rotate(90 40.8 181.2)">This drawing &amp; design is the property of NIHVA TECHNOLOGIES. Not to be sold or copied to any other concern.</text>
</svg>
